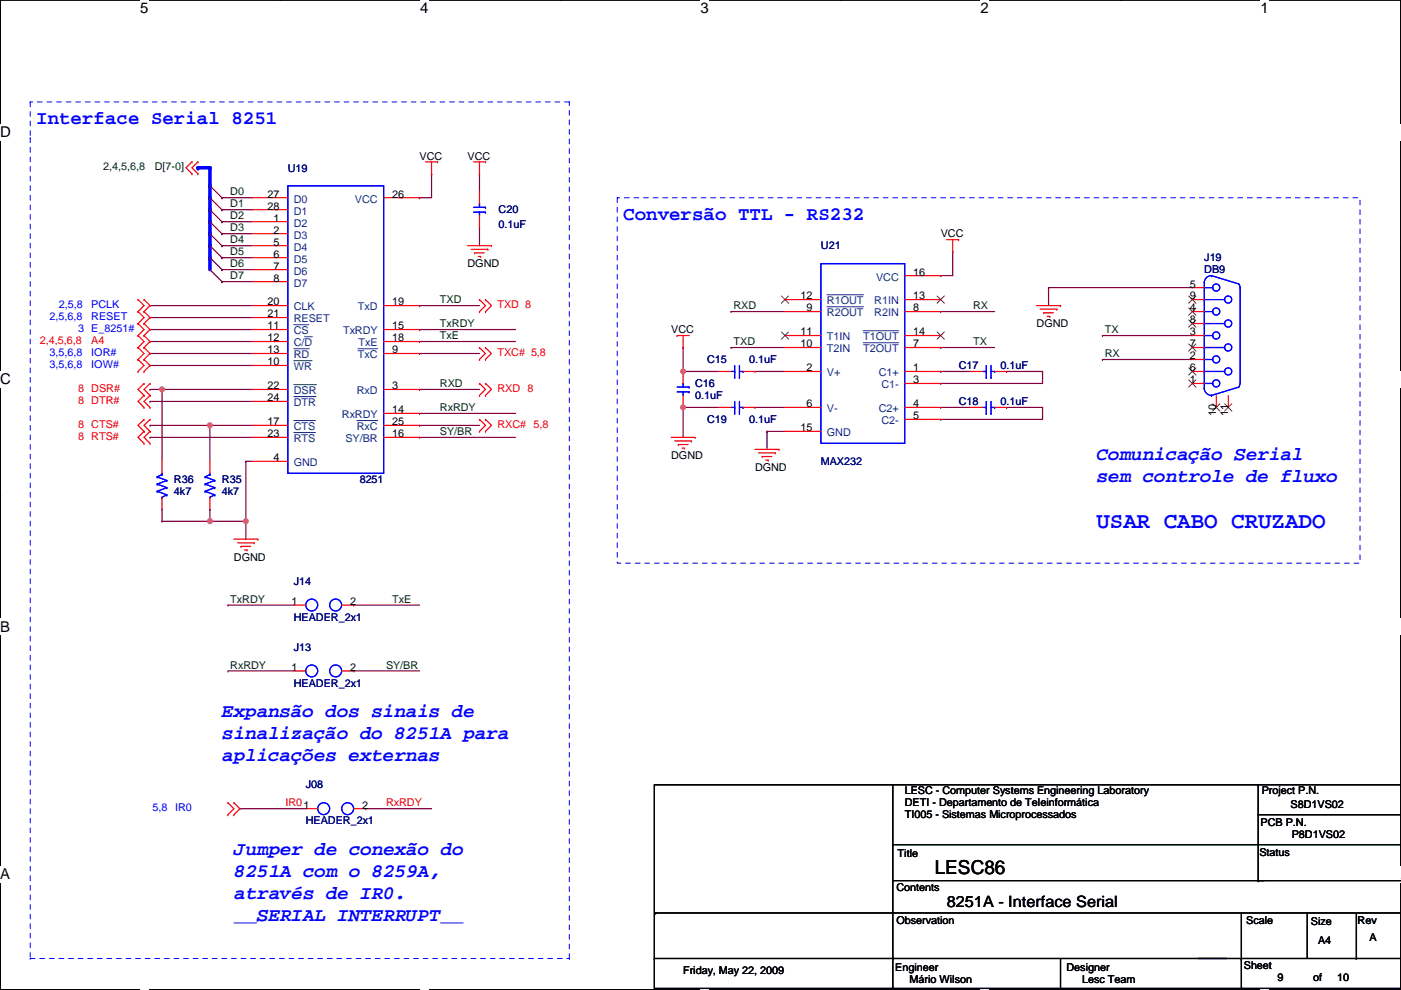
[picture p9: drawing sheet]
<svg xmlns="http://www.w3.org/2000/svg" width="297mm" height="210mm" viewBox="0 0 297 210" stroke-linecap="round" stroke-linejoin="round" font-family="sans-serif">
<path d="M.1 0h296.9v209.8h-296.9z" fill="none" stroke="#000" stroke-width=".25"/>
<g fill="#fff">
<path d="M29.7 0h1.8v3.5h-1.8z"/>
<path d="M29.7 209.8l1.8 .1z"/>
</g>
<path d="M59.4 0h.1M59.4 209.8h.1" fill="none" stroke="#000" stroke-width=".25"/>
<g fill="#fff">
<path d="M89.1 0h1.8v3.5h-1.8z"/>
<path d="M89.1 209.8l1.8 .1z"/>
</g>
<path d="M118.8 0h.1M118.8 209.8h.1" fill="none" stroke="#000" stroke-width=".25"/>
<g fill="#fff">
<path d="M148.5 0h1.8v3.5h-1.8z"/>
<path d="M148.5 209.8l1.8 .1z"/>
</g>
<path d="M178.2 0h.1M178.2 209.8h.1" fill="none" stroke="#000" stroke-width=".25"/>
<g fill="#fff">
<path d="M207.9 0h1.7v3.5h-1.7z"/>
<path d="M207.9 209.8l1.7 .1z"/>
</g>
<path d="M237.6 0h.1M237.6 209.8h.1" fill="none" stroke="#000" stroke-width=".25"/>
<g fill="#fff">
<path d="M267.3 0h1.7v3.5h-1.7z"/>
<path d="M267.3 209.8l1.7 .1z"/>
<path d="M.1 26.2h2.2v3.6h-2.2z"/>
<path d="M297 26.2l.1 3.6z"/>
<path d="M.1 78.7h2.2v3.5h-2.2z"/>
<path d="M297 78.7l.1 3.5z"/>
</g>
<path d="M.1 52.5h.1M297 52.5h.1" fill="none" stroke="#000" stroke-width=".25"/>
<g fill="#fff">
<path d="M.1 131.1h2.1v3.6h-2.1z"/>
<path d="M297 131.1l.1 3.6z"/>
</g>
<path d="M.1 104.9h.1M297 104.9h.1" fill="none" stroke="#000" stroke-width=".25"/>
<path d="M.1 104.9h.1M297 104.9h.1" fill="none" stroke="#000" stroke-width=".21"/>
<g fill="#fff">
<path d="M0 183.6h2.2v3.5h-2.2z"/>
<path d="M297 183.6l.1 3.5z"/>
</g>
<path d="M.1 157.4h.1M297 157.4h.1" fill="none" stroke="#000" stroke-width=".25"/>
<path d="M44.5 108h.1M44.5 108v2.5" fill="none" stroke="#800040" stroke-width=".25"/>
<circle cx="44.5" cy="110.5" r=".5" fill="#f0f"/>
<circle cx="44.5" cy="110.5" r=".5" fill="none" stroke="#f0f" stroke-width=".25"/>
<g fill="none" stroke="#800040" stroke-width=".25">
<path d="M31.8 67.3h.1M31.8 67.3h21.6M31.8 85.1h.1M31.8 92.7h.1M31.8 85.1h21.6M31.8 92.7h21.6M44.5 90.2h.1M44.5 90.2v7.6M34.4 108h.1M34.4 110.5h.1M34.4 108v2.5M34.4 110.5h10.1"/>
<path d="M52.1 110.5h.1M52.1 110.5v3.8"/>
</g>
<circle cx="44.5" cy="90.2" r=".5" fill="#f0f"/>
<circle cx="44.5" cy="90.2" r=".5" fill="none" stroke="#f0f" stroke-width=".25"/>
<path d="M89 75h.1M89 64.8h.1M89 75h12.7M89 64.8h12.7M31.8 90.2h.1M31.8 90.2h12.7M34.4 82.6h.1M34.4 82.6v15.2M89 82.6h.1M89 82.6h12.7" fill="none" stroke="#800040" stroke-width=".25"/>
<circle cx="34.3" cy="82.6" r=".5" fill="#f0f"/>
<circle cx="34.3" cy="82.6" r=".5" fill="none" stroke="#f0f" stroke-width=".25"/>
<g fill="none" stroke="#800040" stroke-width=".25">
<path d="M91.5 36.9h.1M91.5 36.9v5h-2.5M101.7 36.9h.1M101.7 36.9v3.8M89 41.9h.1M101.7 48.3h.1M101.7 48.3v3.8M31.8 82.6h.1M31.8 82.6h21.6M34.4 82.6h.1M44.5 90.2h.1M44.5 90.2h8.9"/>
<path d="M52.1 97.8h.1M52.1 97.8h1.3M89 90.2h.1M89 90.2h12.7M44.5 110.5h.1M44.5 110.5h7.6"/>
</g>
<circle cx="52.1" cy="110.5" r=".5" fill="#f0f"/>
<circle cx="52.1" cy="110.5" r=".5" fill="none" stroke="#f0f" stroke-width=".25"/>
<path d="M52.1 97.8h.1M52.1 97.8v12.7" fill="none" stroke="#800040" stroke-width=".25"/>
<path d="M44.5 54.6v2.6" fill="none" stroke="#00f" stroke-width=".76"/>
<circle cx="44.5" cy="54.6" r=".38" fill="#00f"/>
<path d="M44.5 39.4v2.5" fill="none" stroke="#00f" stroke-width=".76"/>
<circle cx="44.5" cy="39.4" r=".38" fill="#00f"/>
<path d="M44.5 44.5v2.5" fill="none" stroke="#00f" stroke-width=".76"/>
<circle cx="44.5" cy="44.5" r=".38" fill="#00f"/>
<path d="M44.5 41.9v2.6" fill="none" stroke="#00f" stroke-width=".76"/>
<circle cx="44.5" cy="41.9" r=".38" fill="#00f"/>
<path d="M44.5 52.1v2.5" fill="none" stroke="#00f" stroke-width=".76"/>
<circle cx="44.5" cy="52.1" r=".38" fill="#00f"/>
<path d="M44.5 35.6v3.8" fill="none" stroke="#00f" stroke-width=".76"/>
<circle cx="44.5" cy="35.6" r=".38" fill="#00f"/>
<path d="M44.5 49.6v2.5" fill="none" stroke="#00f" stroke-width=".76"/>
<circle cx="44.5" cy="49.6" r=".38" fill="#00f"/>
<path d="M44.5 47v2.6" fill="none" stroke="#00f" stroke-width=".76"/>
<circle cx="44.5" cy="47" r=".38" fill="#00f"/>
<path d="M42 35.6h2.5" fill="none" stroke="#00f" stroke-width=".76"/>
<circle cx="42" cy="35.6" r=".38" fill="#00f"/>
<g fill="none" stroke="#800040" stroke-width=".25">
<path d="M47.1 41.9h.1M47.1 44.5h.1M47.1 47h.1M47.1 49.6h.1M47.1 52.1h.1M47.1 54.6h.1M47.1 57.2h.1M47.1 59.7h.1M47.1 41.9h6.3M47.1 44.5h6.3M47.1 47h6.3M47.1 49.6h6.3"/>
<path d="M47.1 52.1h6.3M47.1 54.6h6.3M47.1 57.2h6.3M47.1 59.7h6.3M199.5 58.4h.1M202 53.4h.1M202 53.4v5h-2.5M31.8 64.8h.1M31.8 64.8h21.6M144.8 73.7h.1M144.8 78.8h.1M144.8 78.8h7.7"/>
<path d="M144.8 73.7v5.1M199.5 78.8h.1M199.5 78.8h6.3M213.4 78.8h.1M213.4 78.8h7.6M221 78.8h.1M221 78.8v2.5h-21.5M222.3 61h.1M222.3 61h30.5M222.3 61v3.8M162.6 91.5h.1M162.6 91.5h3.8"/>
<path d="M162.6 91.5v3.8M199.5 81.3h.1M199.5 86.4h.1M199.5 88.9h.1M199.5 86.4h6.3M213.4 86.4h.1M213.4 86.4h7.6M221 86.4h.1M221 86.4v2.5h-21.5"/>
</g>
<circle cx="144.8" cy="78.7" r=".5" fill="#f0f"/>
<circle cx="144.8" cy="78.7" r=".5" fill="none" stroke="#f0f" stroke-width=".25"/>
<path d="M160.1 78.8h.1M160.1 78.8h6.3M144.8 86.4h.1M144.8 86.4h7.7M160.1 86.4h.1M160.1 86.4h6.3" fill="none" stroke="#800040" stroke-width=".25"/>
<circle cx="144.8" cy="86.4" r=".5" fill="#f0f"/>
<circle cx="144.8" cy="86.4" r=".5" fill="none" stroke="#f0f" stroke-width=".25"/>
<g fill="none" stroke="#800040" stroke-width=".25">
<path d="M44.5 39.4l2.6 2.5M44.5 52.1l2.6 2.5M44.5 49.6l2.6 2.5M44.5 47l2.6 2.6M44.5 44.5l2.6 2.5M44.5 41.9l2.6 2.6M44.5 57.2l2.6 2.5M44.5 54.6l2.6 2.6M47.1 54.6h.1M47.1 52.1h.1M47.1 49.6h.1M47.1 47h.1"/>
<path d="M47.1 44.5h.1M47.1 41.9h.1M47.1 59.7h.1M47.1 57.2h.1M31.8 69.9h.1M31.8 72.4h.1M31.8 75h.1M31.8 77.5h.1M31.8 69.9h21.6M31.8 72.4h21.6M31.8 75h21.6M31.8 77.5h21.6"/>
<path d="M89 69.9h.1M89 72.4h.1M89 69.9h20.3M89 72.4h20.3M155 73.7h.1M155 66.1h.1M155 73.7h11.4M155 66.1h11.4M199.5 73.7h.1M199.5 66.1h.1M199.5 73.7h11.4M199.5 66.1h11.4"/>
<path d="M233.7 71.1h.1M233.7 76.2h.1M233.7 71.1h19.1M233.7 76.2h19.1M89 87.7h.1M89 92.7h.1M89 87.7h20.3M89 92.7h20.3M144.8 86.4h.1M144.8 86.4v6.3M48.3 128.3h.1M48.3 128.3h14"/>
<path d="M75 128.3h.1M75 128.3h14M48.3 142.3h.1M48.3 142.3h14M75 142.3h.1M75 142.3h14M50.9 171.5h.1M50.9 171.5h13.9M77.5 171.5h.1M77.5 171.5h14"/>
</g>
<g fill="none" stroke="#f00" stroke-width=".25">
<path d="M40.7 36.9h.1M40.7 34.3h.1M40.7 34.3l-1.3 1.3 1.3 1.3M42 36.9h.1M42 34.3h.1M42 34.3l-1.3 1.3 1.3 1.3M90.2 34.3h2.6M91.5 36.9h.1M91.5 34.3v2.6M92.8 34.3h.1M100.4 34.3h2.5M101.7 36.9h.1"/>
<path d="M101.7 34.3v2.6M102.9 34.3h.1M53.4 52.1h7.6M53.4 41.9h7.6M53.4 44.5h7.6M53.4 47h7.6M53.4 49.6h7.6M53.4 54.6h7.6M53.4 57.2h7.6M53.4 59.7h7.6M81.3 41.9h7.7M99.1 52.1h5.1"/>
<path d="M99.9 52.9h3.5M100.6 53.6h.1M100.6 53.6h2.1M101.4 54.4h.5M101.7 40.7v2.5M101.7 45.7v2.6M101.9 54.4h.1M103.4 52.9h.1M104.2 52.1h.1M191.8 58.4h7.7M200.7 50.8h2.6M202 53.4h.1"/>
<path d="M202 50.8v2.6M203.3 50.8h.1M29.3 66.1h.1M29.3 68.6h.1M29.3 63.5h.1M29.3 71.1h.1M29.3 73.7h.1M29.3 76.2h.1M29.3 78.8h.1M29.3 66.1l1.2 1.2-1.2 1.3M29.3 63.5l1.2 1.3-1.2 1.3M29.3 68.6l1.2 1.3-1.2 1.2"/>
<path d="M29.3 71.1l1.2 1.3-1.2 1.3M29.3 73.7l1.2 1.3-1.2 1.2M29.3 76.2l1.2 1.3-1.2 1.3M30.5 68.6h.1M30.5 66.1h.1M30.5 63.5h.1M30.5 71.1h.1M30.5 73.7h.1M30.5 76.2h.1M30.5 78.8h.1M30.5 66.1l1.3 1.2-1.3 1.3M30.5 63.5l1.3 1.3-1.3 1.3"/>
<path d="M30.5 68.6l1.3 1.3-1.3 1.2M30.5 71.1l1.3 1.3-1.3 1.3M30.5 73.7l1.3 1.3-1.3 1.2M30.5 76.2l1.3 1.3-1.3 1.3M53.4 64.8h7.6M53.4 67.3h7.6M53.4 72.4h7.6M53.4 75h7.6M53.4 77.5h7.6M53.4 69.9h7.6M81.3 64.8h7.7M81.3 72.4h7.7"/>
<path d="M81.3 75h7.7M81.3 69.9h7.7M101.7 63.5h.1M101.7 66.1h.1M101.7 73.7h.1M101.7 76.2h.1M101.7 63.5l1.2 1.3-1.2 1.3M101.7 73.7l1.2 1.3-1.2 1.2M102.9 63.5h.1M102.9 66.1h.1M102.9 73.7h.1M102.9 76.2h.1"/>
<path d="M102.9 63.5l1.3 1.3-1.3 1.3M102.9 73.7l1.3 1.3-1.3 1.2M143.6 71.1h.1M143.6 71.1h2.5M144.8 73.7h.1M144.8 71.1v2.6M144.8 78.8v2.5M152.5 78.8h2.5M157.5 78.8h2.6M166.4 71.1h7.7M166.4 78.8h7.7M166.4 63.5h7.7"/>
<path d="M166.4 66.1h7.7M166.4 73.7h7.7M191.8 71.1h7.7M191.8 78.8h7.7M191.8 63.5h7.7M191.8 66.1h7.7M191.8 73.7h7.7M205.8 78.8h2.5M210.9 78.8h2.5M219.8 64.8h5.1M220.5 65.6h3.6M221.3 66.3h.1"/>
<path d="M221.3 66.3h2M222.1 67.1h.5M222.6 67.1h.1M224.1 65.6h.1M224.9 64.8h.1M252.8 71.1h2.5M252.8 78.8h2.5M252.8 63.5h2.5M252.8 66.1h2.5M252.8 73.7h2.5M252.8 76.2h2.5M252.8 61h2.5"/>
<path d="M252.8 68.6h2.5M30.5 91.5h.1M30.5 88.9h.1M30.5 83.8h.1M30.5 81.3h.1M30.5 86.4h.1M30.5 94h.1M30.5 88.9l-1.2 1.3 1.2 1.3M30.5 81.3l-1.2 1.3 1.2 1.2M30.5 83.8l-1.2 1.3 1.2 1.3M30.5 91.5l-1.2 1.2 1.2 1.3M31.8 91.5h.1"/>
<path d="M31.8 88.9h.1M31.8 83.8h.1M31.8 81.3h.1M31.8 86.4h.1M31.8 94h.1M31.8 88.9l-1.3 1.3 1.3 1.3M31.8 81.3l-1.3 1.3 1.3 1.2M31.8 83.8l-1.3 1.3 1.3 1.3M31.8 91.5l-1.3 1.2 1.3 1.3M34.4 97.8v2.6M44.5 97.8v2.6M53.4 92.7h7.6"/>
<path d="M53.4 82.6h7.6M53.4 90.2h7.6M53.4 97.8h7.6M53.4 85.1h7.6M81.3 92.7h7.7M81.3 82.6h7.7M81.3 90.2h7.7M81.3 87.7h7.7M101.7 81.3h.1M101.7 83.8h.1M101.7 88.9h.1M101.7 91.5h.1"/>
<path d="M101.7 81.3l1.2 1.3-1.2 1.2M101.7 88.9l1.2 1.3-1.2 1.3M102.9 81.3h.1M102.9 83.8h.1M102.9 88.9h.1M102.9 91.5h.1M102.9 81.3l1.3 1.3-1.3 1.2M102.9 88.9l1.3 1.3-1.3 1.3M142.3 92.7h5.1M143.1 93.5h3.5M143.8 94.3h.1M143.8 94.3h2.1"/>
<path d="M144.6 95h.5M144.8 83.8v2.6M145.1 95h.1M146.6 93.5h.1M147.4 92.7h.1M152.5 86.4h2.5M157.5 86.4h2.6M160.1 95.3h5.1M160.8 96h3.6M161.6 96.8h.1M161.6 96.8h2M162.4 97.6h.5"/>
<path d="M162.9 97.6h.1M164.4 96h.1M165.2 95.3h.1M166.4 86.4h7.7M166.4 91.5h7.7M191.8 86.4h7.7M191.8 81.3h7.7M191.8 88.9h7.7M205.8 86.4h2.5M210.9 86.4h2.5M252.8 81.3h2.5M257.9 83.8v2.6"/>
<path d="M260.4 83.8v2.6M34.4 105.4v2.6M44.5 105.4v2.6M49.6 114.3h5.1M50.4 115.1h3.5M51.1 115.8h.1M51.1 115.8h2M51.9 116.6h.5M52.4 116.6h.1M53.9 115.1h.1M54.7 114.3h.1M62.3 128.3h2.5"/>
<path d="M72.5 128.3h2.5M62.3 142.3h2.5M72.5 142.3h2.5M48.3 170.2h.1M48.3 172.7h.1M48.3 170.2l1.3 1.3-1.3 1.2M49.6 172.7h.1M49.6 170.2h.1M49.6 170.2l1.3 1.3-1.3 1.2M64.8 171.5h2.6M75 171.5h2.5"/>
</g>
<g fill="none" stroke="#000" stroke-width=".25">
<path d="M189.3 179.1h107.8M189.3 166.4v43.2M266.8 166.4h.1M266.8 166.4v20.3M266.8 172.7h30.3M297.1 166.4h-158.4v43.2h158.4M139 193.6h.1M139 193.6h158.1M189.3 186.7h.1M189.3 186.7h107.8M263.2 193.8v15.8M266.8 186.7h.1"/>
<path d="M277.2 193.6v9.4M287.6 193.8v9.4M138.7 203.2h.1M138.7 203.2h50.3M189.3 209.6h.1M189.3 203.2h.1M189.3 203.2h107.8M224.9 209.6h.1M224.9 203.2v6.4M263.2 203.5h.1M263.2 209.6h.1M277.2 203h.1"/>
<path d="M287.6 203.2h.1"/>
</g>
<path d="M287.6 193.6v9.6M287.6 203.2h.1" fill="none" stroke="#fff" stroke-width=".21" stroke-dasharray="1 1 1 1 1 1 1 1"/>
<path d="M287.6 193.6v9.6M287.6 203.2h.1" fill="none" stroke="#000" stroke-width=".21" stroke-dasharray="1 1 1 1 1 1 1 1"/>
<path d="M6.4 29.2v174M6.4 21.6h.1M6.4 21.6v7.6M6.4 29.2h.1M120.7 21.6h.1M120.7 21.6h-114.3M130.9 41.9h157.5v77.5h-157.5zM6.4 203.2h.1M6.4 203.2h114.3M120.7 203.2h.1M120.7 203.2v-181.6" fill="none" stroke="#00f" stroke-width=".21" stroke-dasharray="1 1 1 1 1 1 1 1"/>
<g fill="none" stroke="#00f" stroke-width=".25">
<path d="M61 39.4h20.3v61h-20.3zM100.4 45h2.5M100.4 44h2.5M101.7 43.2h.1M101.7 45h.1M101.7 43.2v.8M101.7 45v.7M102.9 45h.1M102.9 44h.1M174.1 55.9h17.7v38.1h-17.7zM256.9 58.4h.1M256.9 58.4a1.51 1.51 0 0 0-1.6 1.6v22.3"/>
<path d="M256.9 58.4l5.8 1.8M155 78.8h.8M155.8 78.8h.1M155.8 77.5v2.5M156.8 77.5v2.5M156.8 78.8h.7M157.5 78.8h.1M208.3 78.8h.8M209.1 78.8h.1M209.1 77.5v2.5M210.1 77.5v2.5M210.1 78.8h.8"/>
<path d="M210.9 78.8h.1M255.3 68.6h.1M255.3 78.8h.1M255.3 63.5h.1M255.3 73.7h.1M255.3 78.8h4.3M255.3 68.6h4.3M255.3 61h1.8M255.3 66.1h1.8M255.3 76.2h1.8M255.3 71.1h1.8M255.3 63.5h4.3"/>
<path d="M255.3 73.7h4.3M257.1 61h.1M257.1 66.1h.1M257.1 76.2h.1M257.1 71.1h.1M262.6 60.3l.3 .7M263 61h.1M263 61v20.3M143.6 83.1h2.5M143.6 82.1h2.5M144.8 81.3h.1M144.8 83.1h.1"/>
<path d="M144.8 81.3v.8M144.8 83.1v.7M146.1 83.1h.1M146.1 82.1h.1M155 86.4h.8M155.8 87.7h.1M155.8 86.4h.1M155.8 80h.1M155.8 85.1v2.6M156.8 87.7h.1M156.8 80h.1M156.8 85.1v2.6"/>
<path d="M156.8 86.4h.7M157.5 86.4h.1M208.3 86.4h.8M209.1 87.7h.1M209.1 86.4h.1M209.1 80h.1M209.1 85.1v2.6M210.1 87.7h.1M210.1 80h.1M210.1 86.4h.8M210.1 85.1v2.6M210.9 86.4h.1"/>
<path d="M255.3 82.3h.1M255.3 82.3a1.51 1.51 0 0 0 1.6 1.5M255.3 81.3h1.8M256.9 83.8h.1M257.1 81.3h.1M262.7 82.1l-5.8 1.7M262.9 81.3l-.3 .7M33.3 101.1h.1M33.3 102.6h.1M33.3 104.2h.1M33.3 101.1l2.1 .8M33.3 102.6l2.1 .8"/>
<path d="M33.3 104.2l2.1 .7M34.4 105.4h.1M34.4 100.6h.1M34.4 100.6l-1.1 .5M34.4 100.4v.2M35.4 101.9h.1M35.4 103.4h.1M35.4 104.9h.1M35.4 101.9l-2.1 .7M35.4 103.4l-2.1 .8M35.4 104.9l-1 .5M43.5 101.1h.1"/>
<path d="M43.5 102.6h.1M43.5 104.2h.1M43.5 101.1l2 .8M43.5 102.6l2 .8M43.5 104.2l2 .7M44.5 105.4h.1M44.5 100.6h.1M44.5 100.6l-1 .5M44.5 100.4v.2M45.5 101.9h.1M45.5 103.4h.1M45.5 104.9h.1"/>
<path d="M45.5 101.9l-2 .7M45.5 103.4l-2 .8M45.5 104.9l-1 .5"/>
<circle cx="257.9" cy="76.2" r=".76"/>
<circle cx="257.9" cy="71.1" r=".76"/>
<circle cx="257.9" cy="66" r=".76"/>
<circle cx="257.9" cy="61" r=".76"/>
<circle cx="260.4" cy="63.5" r=".76"/>
<circle cx="260.4" cy="78.7" r=".76"/>
<circle cx="260.4" cy="73.7" r=".76"/>
<circle cx="260.4" cy="68.6" r=".76"/>
<circle cx="257.9" cy="81.3" r=".76"/>
<circle cx="66.1" cy="128.3" r="1.26"/>
<circle cx="71.2" cy="128.3" r="1.26"/>
<circle cx="66.1" cy="142.2" r="1.26"/>
<circle cx="71.2" cy="142.2" r="1.26"/>
<circle cx="68.6" cy="171.5" r="1.26"/>
<circle cx="73.7" cy="171.5" r="1.26"/>
</g>
<g fill="none" stroke="#804000" stroke-width=".21">
<path d="M165.7 62.8l1.5 1.5M165.7 70.4l1.5 1.5M167.2 62.8l-1.6 1.5M167.2 70.4l-1.6 1.5M198.7 62.8l1.5 1.5M198.7 70.4l1.5 1.5M200.2 62.8l-1.5 1.5M200.2 70.4l-1.5 1.5M252 65.3l1.6 1.5M252 78l1.6 1.5M252 72.9l1.6 1.6M252 67.8l1.6 1.6"/>
<path d="M252 62.8l1.6 1.5M253.6 65.3l-1.6 1.5M253.6 78l-1.6 1.5M253.6 72.9l-1.6 1.6M253.6 67.8l-1.6 1.6M253.6 62.8l-1.6 1.5M252 80.5l1.6 1.6M253.6 80.5l-1.6 1.6M257.1 85.6l1.6 1.6M258.6 85.6l-1.5 1.6M259.6 85.6l1.6 1.6M261.2 85.6l-1.6 1.6"/>
</g>
<g fill="none" stroke="#004080" stroke-width=".21">
<path d="M62.3 73.9h3.3M62.3 76.5h3.9M62.3 68.9h3.2M64.6 71.4h1.6M75.9 73.9h4.2M175.3 62.5h7.8M175.3 65h7.8M183 70.1h7.6M183 72.7h7.6M62.3 89.2h4.6M62.3 81.6h4.8M62.3 84.1h4.7"/>
<path d="M62.3 91.7h4.6M75.6 89.2h4.5"/>
</g>
<circle cx="44.5" cy="110.5" r=".5" fill="#f0f"/>
<circle cx="44.5" cy="110.5" r=".5" fill="none" stroke="#f0f" stroke-width=".25"/>
<circle cx="44.5" cy="90.2" r=".5" fill="#f0f"/>
<circle cx="44.5" cy="90.2" r=".5" fill="none" stroke="#f0f" stroke-width=".25"/>
<circle cx="34.3" cy="82.6" r=".5" fill="#f0f"/>
<circle cx="34.3" cy="82.6" r=".5" fill="none" stroke="#f0f" stroke-width=".25"/>
<circle cx="52.1" cy="110.5" r=".5" fill="#f0f"/>
<circle cx="52.1" cy="110.5" r=".5" fill="none" stroke="#f0f" stroke-width=".25"/>
<circle cx="144.8" cy="78.7" r=".5" fill="#f0f"/>
<circle cx="144.8" cy="78.7" r=".5" fill="none" stroke="#f0f" stroke-width=".25"/>
<circle cx="144.8" cy="86.4" r=".5" fill="#f0f"/>
<circle cx="144.8" cy="86.4" r=".5" fill="none" stroke="#f0f" stroke-width=".25"/>
<text font-size="4.8" fill="#00f" x="232.5" y="112">USAR CABO CRUZADO</text>
<g font-size="4.1" fill="#00f">
<text x="7.7" y="26.3">Interface Serial 8251</text>
<text x="132.1" y="46.6">Conversão TTL - RS232</text>
<text x="232.5" y="97.5">Comunicação Serial</text>
<text x="232.5" y="102.1">sem controle de fluxo</text>
<text x="47" y="152.1">Expansão dos sinais de</text>
<text x="47" y="156.7">sinalização do 8251A para</text>
<text x="47" y="161.4">aplicações externas</text>
<text x="49.6" y="181.3">Jumper de conexão do</text>
<text x="49.6" y="185.9">8251A com o 8259A,</text>
<text x="49.6" y="190.6">através de IR0.</text>
<text x="49.6" y="195.3">__SERIAL INTERRUPT__</text>
</g>
<text font-size="4.1" x="198.2" y="185.3">LESC86</text>
<text font-size="3.3" x="200.7" y="192.2">8251A - Interface Serial</text>
<g font-size="3.2">
<text x="29.7" y="2.8">5</text>
<text x="89.1" y="2.8">4</text>
<text x="148.5" y="2.8">3</text>
<text x="207.9" y="2.8">2</text>
<text x="267.3" y="2.8">1</text>
<text x=".1" y="29.1">D</text>
<text x=".1" y="81.5">C</text>
<text x=".1" y="134">B</text>
<text x=".1" y="186.4">A</text>
<text x="297" y="186.4">A</text>
</g>
<g font-size="2.3">
<text x="89" y="33.8">VCC</text>
<text x="99.1" y="33.8">VCC</text>
<text x="56.7" y="41.9">27</text>
<text x="83.1" y="41.9">26</text>
<text x="56.7" y="44.4">28</text>
<text x="58" y="47">1</text>
<text x="58" y="49.5">2</text>
<text x="58" y="52.1">5</text>
<text x="199.5" y="50.3">VCC</text>
<text x="58" y="54.6">6</text>
<text x="58" y="57.1">7</text>
<text x="58" y="59.7">8</text>
<text x="99.1" y="56.7">DGND</text>
<text x="193.6" y="58.4">16</text>
<text x="56.7" y="64.8">20</text>
<text x="83.1" y="64.8">19</text>
<text x="169.7" y="63.5">12</text>
<text x="193.6" y="63.5">13</text>
<text x="252.3" y="61">5</text>
<text x="252.3" y="63.5">9</text>
<text x="56.7" y="67.3">21</text>
<text x="56.7" y="69.8">11</text>
<text x="83.1" y="69.8">15</text>
<text x="142.3" y="70.7">VCC</text>
<text x="169.7" y="71.1">11</text>
<text x="171" y="66">9</text>
<text x="193.6" y="66">8</text>
<text x="193.6" y="71.1">14</text>
<text x="219.8" y="69.4">DGND</text>
<text x="252.3" y="71.1">3</text>
<text x="252.3" y="66">4</text>
<text x="252.3" y="68.6">8</text>
<text x="56.7" y="72.4">12</text>
<text x="56.7" y="74.9">13</text>
<text x="56.7" y="77.5">10</text>
<text x="83.1" y="74.9">9</text>
<text x="83.1" y="72.4">18</text>
<text x="169.7" y="73.7">10</text>
<text x="193.6" y="73.7">7</text>
<text x="252.3" y="76.2">2</text>
<text x="252.3" y="73.7">7</text>
<text x="56.7" y="82.5">22</text>
<text x="83.1" y="82.5">3</text>
<text x="171" y="78.7">2</text>
<text x="193.6" y="78.7">1</text>
<text x="193.6" y="81.3">3</text>
<text x="252.3" y="81.3">1</text>
<text x="252.3" y="78.7">6</text>
<text x="56.7" y="85.1">24</text>
<text x="83.1" y="87.6">14</text>
<text x="171" y="86.4">6</text>
<text x="193.6" y="86.4">4</text>
<text x="193.6" y="88.9">5</text>
<text x="257.8" y="88.2" transform="rotate(-90 257.8 88.2)">10</text>
<text x="260.4" y="88.2" transform="rotate(-90 260.4 88.2)">11</text>
<text x="56.7" y="90.2">17</text>
<text x="56.7" y="92.7">23</text>
<text x="83.1" y="90.2">25</text>
<text x="83.1" y="92.7">16</text>
<text x="169.7" y="91.4">15</text>
<text x="58" y="97.8">4</text>
<text x="142.3" y="97.3">DGND</text>
<text x="160.1" y="99.9">DGND</text>
<text x="49.6" y="118.9">DGND</text>
<text x="61.8" y="128.3">1</text>
<text x="74.2" y="128.3">2</text>
<text x="61.8" y="142.2">1</text>
<text x="74.2" y="142.2">2</text>
<text x="76.8" y="171.4">2</text>
<text x="191.8" y="168.4">LESC - Computer Systems Engineering Laboratory</text>
<text x="191.8" y="171">DETI - Departamento de Teleinformática</text>
<text x="191.8" y="173.5">TI005 - Sistemas Microprocessados</text>
<text x="267.5" y="168.4">Project P.N.</text>
<text x="273.6" y="171.2">S8D1VS02</text>
<text x="267.3" y="175">PCB P.N.</text>
<text x="273.9" y="177.6">P8D1VS02</text>
<text x="190.3" y="181.7">Title</text>
<text x="267" y="181.4">Status</text>
<text x="190.1" y="189">Contents</text>
<text x="190.1" y="195.9">Observation</text>
<text x="264.2" y="195.9">Scale</text>
<text x="277.9" y="196.1">Size</text>
<text x="287.8" y="195.9">Rev</text>
<text x="279.5" y="200.2">A4</text>
<text x="290.4" y="199.4">A</text>
<text x="144.8" y="206.5">Friday, May 22, 2009</text>
<text x="189.8" y="205.8">Engineer</text>
<text x="192.8" y="208.3">Mário Wilson</text>
<text x="226.1" y="205.8">Designer</text>
<text x="229.4" y="208.3">Lesc Team</text>
<text x="263.7" y="205.5">Sheet</text>
<text x="270.8" y="208.1">9</text>
<text x="278.4" y="208.1">of</text>
<text x="283.5" y="208.1">10</text>
</g>
<g font-size="2.3" fill="#004000">
<text x="21.9" y="36.1">2,4,5,6,8</text>
<text x="32.8" y="36.1">D[7-0]</text>
<text x="48.8" y="41.4">D0</text>
<text x="48.8" y="44">D1</text>
<text x="48.8" y="46.5">D2</text>
<text x="48.8" y="49">D3</text>
<text x="48.8" y="51.6">D4</text>
<text x="48.8" y="54.1">D5</text>
<text x="48.8" y="56.7">D6</text>
<text x="48.8" y="59.2">D7</text>
<text x="93.3" y="64.3">TXD</text>
<text x="155.5" y="65.6">RXD</text>
<text x="206.3" y="65.6">RX</text>
<text x="93.3" y="69.4">TxRDY</text>
<text x="93.3" y="71.9">TxE</text>
<text x="234.2" y="70.6">TX</text>
<text x="155.5" y="73.2">TXD</text>
<text x="206.3" y="73.2">TX</text>
<text x="234.2" y="75.7">RX</text>
<text x="93.3" y="82.1">RXD</text>
<text x="93.3" y="87.1">RxRDY</text>
<text x="93.3" y="92.2">SY/BR</text>
<text x="48.8" y="127.8">TxRDY</text>
<text x="83.1" y="127.8">TxE</text>
<text x="48.8" y="141.8">RxRDY</text>
<text x="81.8" y="141.8">SY/BR</text>
</g>
<g font-size="2.3" fill="#000080">
<text x="61" y="36.4">U19</text>
<text x="105.7" y="45.3">C20</text>
<text x="105.7" y="48.3">0.1uF</text>
<text x="174.1" y="52.9">U21</text>
<text x="255.3" y="55.4">J19</text>
<text x="255.3" y="58">DB9</text>
<text x="149.9" y="77">C15</text>
<text x="158.8" y="77">0.1uF</text>
<text x="147.4" y="82.1">C16</text>
<text x="203.3" y="78.3">C17</text>
<text x="212.2" y="78.3">0.1uF</text>
<text x="147.4" y="84.6">0.1uF</text>
<text x="149.9" y="89.7">C19</text>
<text x="158.8" y="89.7">0.1uF</text>
<text x="203.3" y="85.9">C18</text>
<text x="212.2" y="85.9">0.1uF</text>
<text x="174.1" y="98.6">MAX232</text>
<text x="36.9" y="102.4">R36</text>
<text x="36.9" y="104.9">4k7</text>
<text x="47.1" y="102.4">R35</text>
<text x="47.1" y="104.9">4k7</text>
<text x="76.3" y="102.4">8251</text>
<text x="62.3" y="124">J14</text>
<text x="62.3" y="131.6">HEADER_2x1</text>
<text x="62.3" y="138">J13</text>
<text x="62.3" y="145.6">HEADER_2x1</text>
<text x="64.8" y="167.2">J08</text>
<text x="64.8" y="174.8">HEADER_2x1</text>
</g>
<g font-size="2.3" fill="#004080">
<text x="62.3" y="43">D0</text>
<text x="62.3" y="45.5">D1</text>
<text x="75.2" y="43">VCC</text>
<text x="62.3" y="48">D2</text>
<text x="62.3" y="50.6">D3</text>
<text x="62.3" y="53.1">D4</text>
<text x="62.3" y="55.7">D5</text>
<text x="62.3" y="58.2">D6</text>
<text x="185.7" y="59.5">VCC</text>
<text x="62.3" y="65.8">CLK</text>
<text x="62.3" y="60.7">D7</text>
<text x="75.9" y="65.8">TxD</text>
<text x="175.3" y="64.6">R1OUT</text>
<text x="185.4" y="64.6">R1IN</text>
<text x="62.3" y="68.4">RESET</text>
<text x="62.3" y="70.9">CS</text>
<text x="72.7" y="70.9">TxRDY</text>
<text x="175.3" y="67.1">R2OUT</text>
<text x="185.4" y="67.1">R2IN</text>
<text x="62.3" y="73.4">C/D</text>
<text x="62.3" y="76">RD</text>
<text x="75.9" y="76">TxC</text>
<text x="76" y="73.4">TxE</text>
<text x="175.3" y="72.2">T1IN</text>
<text x="175.3" y="74.7">T2IN</text>
<text x="183" y="72.2">T1OUT</text>
<text x="183" y="74.7">T2OUT</text>
<text x="62.3" y="78.5">WR</text>
<text x="62.3" y="83.6">DSR</text>
<text x="75.6" y="83.6">RxD</text>
<text x="175.3" y="79.8">V+</text>
<text x="186.3" y="79.8">C1+</text>
<text x="186.9" y="82.3">C1-</text>
<text x="62.3" y="86.1">DTR</text>
<text x="72.5" y="88.7">RxRDY</text>
<text x="175.3" y="87.4">V-</text>
<text x="186.3" y="87.4">C2+</text>
<text x="186.9" y="90">C2-</text>
<text x="62.3" y="91.2">CTS</text>
<text x="62.3" y="93.8">RTS</text>
<text x="73.2" y="93.8">SY/BR</text>
<text x="75.6" y="91.2">RxC</text>
<text x="175.3" y="92.5">GND</text>
<text x="62.3" y="98.8">GND</text>
</g>
<g font-size="2.3" fill="#00f">
<text x="12.5" y="65.3">2,5,8</text>
<text x="19.4" y="65.3">PCLK</text>
<text x="10.5" y="67.9">2,5,6,8</text>
<text x="16.6" y="70.4">3 E_8251#</text>
<text x="19.4" y="67.9">RESET</text>
<text x="10.5" y="75.5">3,5,6,8</text>
<text x="19.4" y="75.5">IOR#</text>
<text x="10.5" y="78">3,5,6,8</text>
<text x="19.4" y="78">IOW#</text>
<text x="32.3" y="172">5,8</text>
<text x="37.1" y="172">IR0</text>
</g>
<g font-size="2.3" fill="#f00">
<text x="105.5" y="65.3">TXD 8</text>
<text x="8.4" y="72.9">2,4,5,6,8</text>
<text x="19.4" y="72.9">A4</text>
<text x="105.5" y="75.5">TXC# 5,8</text>
<text x="16.6" y="83.1">8 DSR#</text>
<text x="105.5" y="83.1">RXD 8</text>
<text x="16.6" y="85.6">8 DTR#</text>
<text x="16.6" y="90.7">8 CTS#</text>
<text x="16.6" y="93.3">8 RTS#</text>
<text x="105.5" y="90.7">RXC# 5,8</text>
<text x="60.5" y="171">IR01</text>
<text x="81.8" y="171">RxRDY</text>
</g>
</svg>
